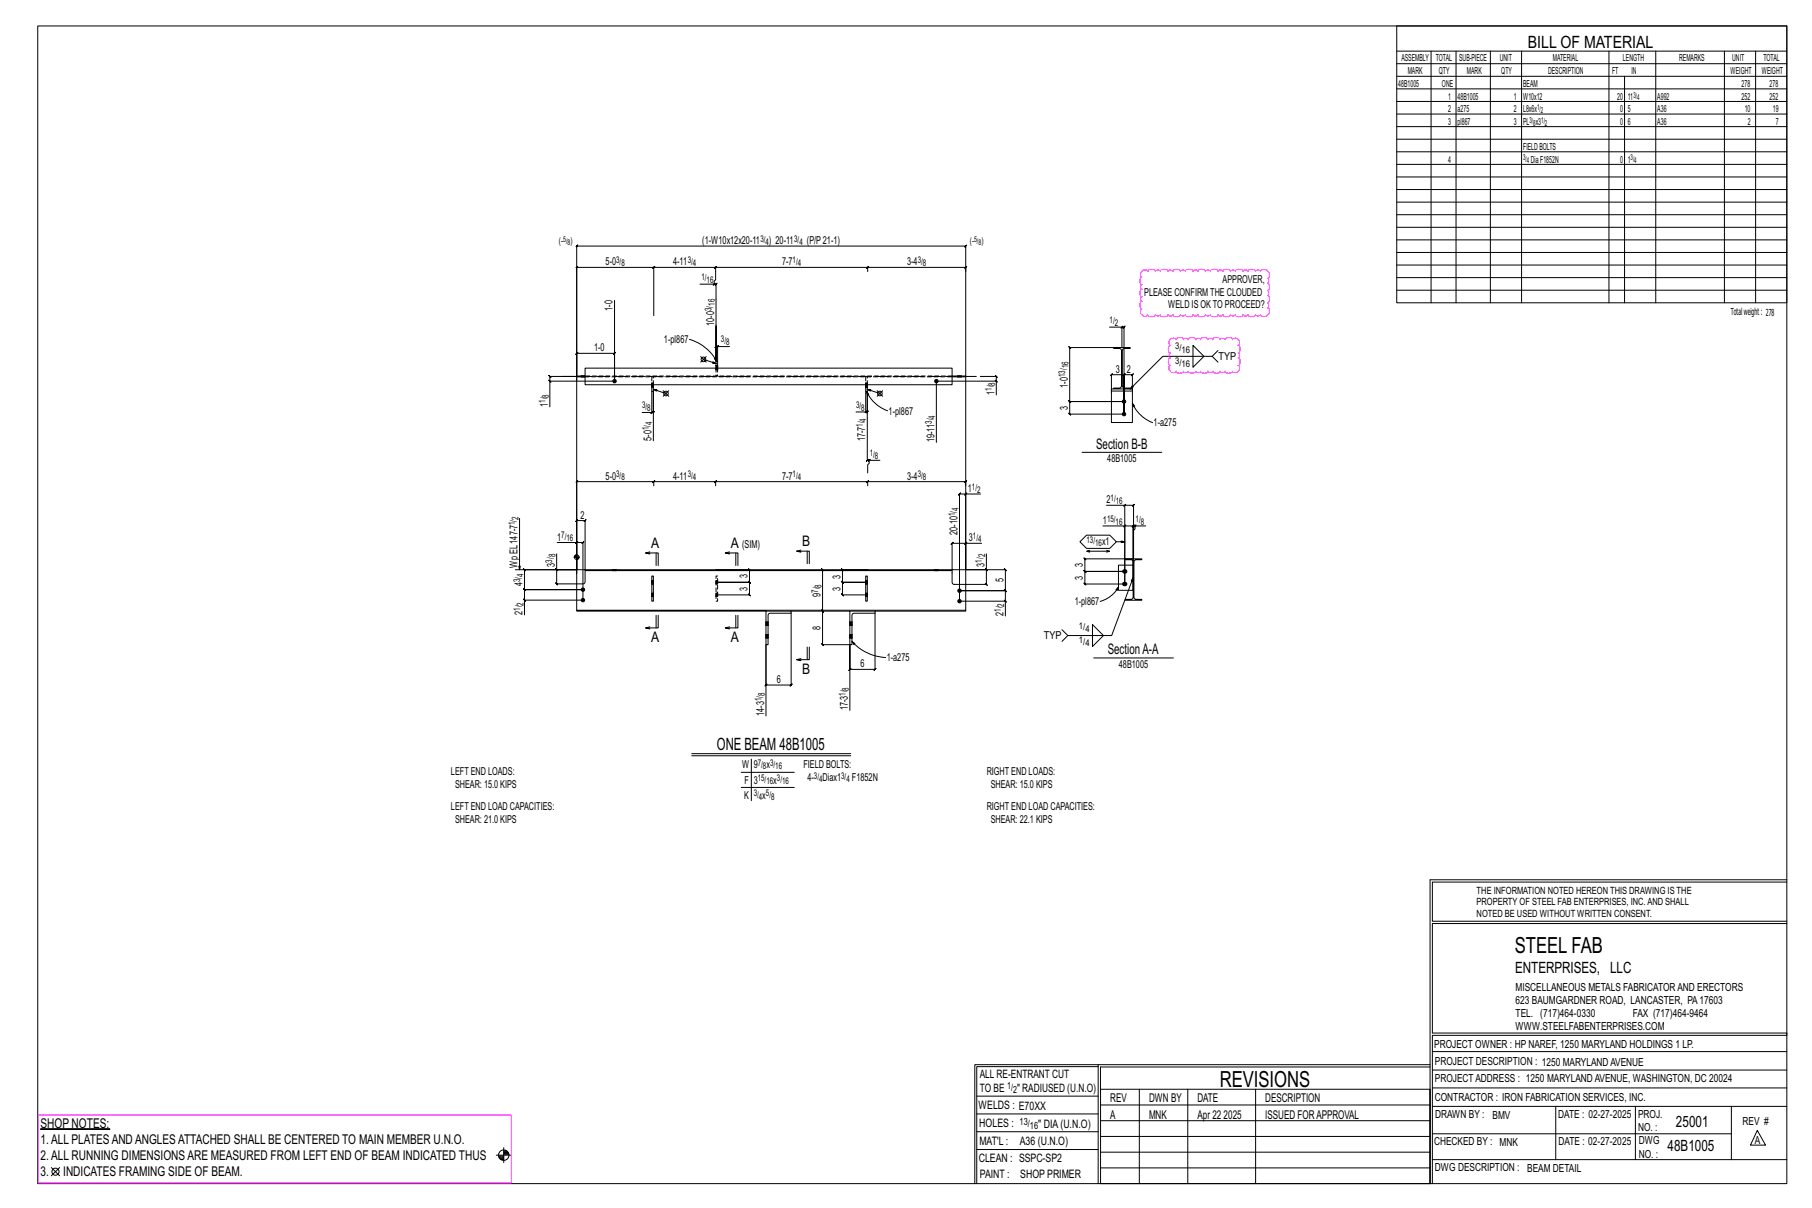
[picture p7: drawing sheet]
<svg xmlns="http://www.w3.org/2000/svg" width="914mm" height="610mm" viewBox="0 0 914 610" stroke-linecap="round" stroke-linejoin="round" font-family="sans-serif">
<g fill="#000" stroke="#000" stroke-width=".5">
<path d="M20 570h35z"/>
<circle cx="310" cy="192" r=".9"/>
<circle cx="473" cy="192" r=".9"/>
<circle cx="567" cy="209" r=".9"/>
<circle cx="567" cy="203" r=".9"/>
<circle cx="294" cy="298" r=".9"/>
<circle cx="484" cy="298" r=".9"/>
<circle cx="568" cy="288" r="1"/>
<circle cx="568" cy="295" r="1"/>
<circle cx="294" cy="303" r=".9"/>
<circle cx="484" cy="303" r=".9"/>
</g>
<g fill="none" stroke="#000" stroke-width=".5">
<path d="M19 13h883v584h-883zM705 13h197v140h-197zM705 26h197M705 32h197M705 39h197M722 26v127M735 26v127M752 26v127M768 26v127M812 26v127M820 39v114M836 26v127"/>
<path d="M870 26v127M886 26v127M705 45h197M705 51h197M705 58h197M705 64h197M705 70h197M705 77h197M705 83h197M705 89h197M705 96h197M705 102h197"/>
<path d="M705 108h197M705 115h197M330 135h31l1-1-1 1v6l-1 1v1h-7M330 134l-1 1zM361 135h77h-1l1-1v3M362 134l-1 1zM438 135h49l1-1-1 3M438 134l-1 1zM705 121h197M705 127h197M705 134h197M310 152v40v-14h1l-1 1v-1h-19h1l-1 1v-1v12h-14v-1l1 1h-1v2"/>
<path d="M330 159v-24v-1l-1 1h1h-39l1-1-1 1v57M360 144l1-1zM360 143h1v1l1-1h-1v39v-18M705 140h197M705 146h197M348 171a23 23 0 0 1 14 11M354 180l2 3M356 180l-2 3M362 175h-1l1-1-1 1v7M363 174l-1 1zM368 175h-6v7M560 165h6v10h-26h-1l1 1v-1v28l-1-1 1 1h27h-27l-1-1 1 1v6l-1-1 1 1h27v-44h1l-1 1v-1h-1"/>
<path d="M562 175h8v1h-3l-1 1v18l2 1h2h-8h3l1-1v-18l-1-1h-3zM566 165v1l1-1zM602 174l6 6-6 5zM612 180l3 3M615 177l-3 3h-25l-17 16 1-1h1l-2 1h1v1h-10M277 192l1 1zM293 190h.1M295 190h.1M295 186h185v8h-185zM295 190h-4h4M310 192h-33v13M329 193h.1"/>
<path d="M329 195h.1M329 194v4h1v-4M329 198v10h-5M330 196l6 3M330 193h.1M330 195h.1M335 197l2 3M337 197l-2 3M355 181l6 2M361 181l1 1zM361 187h.1M361 184h.1"/>
<path d="M361 186v-4h1v4M362 187h.1M362 184h.1M437 193h.1M437 195h.1M437 194v4h1v-4M437 198v10h-5M437 198l1 1zM437 198a19 19 0 0 0 11 9M438 198v13zM438 196l6 3M438 198v10v-1l-1 1h1h-1"/>
<path d="M438 193h.1M438 195h.1M443 197l2 3M445 197l-2 3M480 190h7h-7M483 190h.1M485 190h.1M495 190h8l-1-1 1 1v2M502 192l1 1zM503 199v-7h-30v31M562 196h-1v17h10v-16M571 196v-7h1l-1 1v-1h-4h1l-1 1v-1v20v-20h1l-1 1v-1h-6l-1 1 1-1v9"/>
<path d="M329 208l-1 1 1-1zM329 208h1l-1 1 1-1v-10v24M437 207l-1 1zM438 211v21l-1 1 1-1h1M571 204l2 1h-1zM571 204a18 18 0 0 0 11 9M439 232l-1 1zM444 232h-5v2l-1 1v4M546 228h40M329 244l1-1zM330 245v-2l-1 1 1-1h-39h1l-1 1v-1v47M330 243h31v1l1-1-1 2"/>
<path d="M361 243h77l-1 1 1-1v2M362 243l-1 1zM438 243h49v1l1-1-1 2M438 243l-1 1zM487 249h1l-1 1zM487 249h-3h1l-1 1v-1v21M495 249h-8v39h20v-1l1 1h-1v10l1 1-1-1h-23h23l1 1-1-1v5M558 255h10v40h-21h1l-1-1v1v-7l1 1-1-1h21h-21l1 1-1-1v-6l1 1-1-1h25M567 255l1-1zM568 255h4l1-1-1 1v27v-14l1-1v-2h5M262 262v26M281 280v8h14v-25l1-1-1 1h-4l1-1-1 1v32"/>
<path d="M281 274h10v14M291 274l1-1zM291 274h3l1-1-1 1v29h-29v7M291 280v8M328 280l-2-1h6v6M328 279h-2M331 279v6M368 280l-2-1h6v6M368 279h-2M371 279v6M404 279l-2-1h6v6M404 278h-2"/>
<path d="M407 278v6M484 270v33zM487 274h1l-1 1zM487 274h-7h1l-1 1v-1v14h18v-8M495 274h-8v21h11l-1-1 1 1v-7M545 273l3-3h12l3 3-3 4h-12zM550 278h-2M557 265h11v30M558 278h2l-2 1M560 278h-12l2 1M563 273h5M567 266l1-1z"/>
<path d="M568 265h4l-1 1 1-1v33M573 265h-1l-1 1 1-1v33M573 265l-1 1zM260 288h31M280 287l1 1zM281 288v7l-1-1 1 1h10M290 281h2M290 281h.1M290 280v1M291 280v1M291 288h-26l-1-1 1 1v10l-1-1 1 1h29h-29l-1-1 1 1v5M291 288v-164v1l1-1h-1h196v1l1-1h-1v164"/>
<path d="M291 295v13M291 281v1M292 281v1M295 288h185h-185zM295 288v6l-1 1h-3M309 287v1M309 288h.1M311 287v1M311 288h.1M329 291h1v12h-1zM361 288h17v-1l1 1h-1v6v-1l1 1h-1h-16h16v-1l1 1h-1v6l1 1-1-1h-16M415 288v-1l1 1h-1v20l1 1-1-1 1 1-1-1v17l1 1-1-1h14"/>
<path d="M437 291h1v12h-1zM438 288h-13v-1l1 1h-1v6v-1l1 1h-1h12h-12v-1l1 1h-1v6l1 1-1-1h12M472 287v1M472 288h.1M473 287v1M473 288h.1M480 288l1 7h6v13h-45v1M497 287l1 1zM564 296v2h-1zM564 296a15 15 0 0 1-9 7M568 282h8l-3 1-1 1v18h1h3v1h-8v-1h3l1-1v-18l-1-1h-3zM572 292l-11 29h-22l-3-3"/>
<path d="M572 285h-8v13h8M264 302l1 1zM328 316l-2 1M331 311v6M332 311v6h-6h2M368 316l-2 1M371 311v6M372 311v6h-6h2M387 314h.1M387 316h.1M387 308h12v1l-11 1v15h-1zM388 314h.1"/>
<path d="M388 316h.1M399 308h30v17h1v-15l12-1M399 309v37l1-1-1 1h-12v-1l-1 1h1v-21v36M429 314h.1M429 316h.1M429 308h13M430 314h.1M430 316h.1M442 309v29v-1l-1 1h1h-13v-1l-1 1h1v-13v33M484 303h23v8M487 308h-196h96M507 303l1 1z"/>
<path d="M551 315l6 6-6 5zM387 320h.1M387 322h.1M388 320h.1M388 322h.1M404 332l-2 1M407 327v6M408 327v6h-6h2M429 320h.1M429 322h.1M430 324l1 1zM430 324a25 25 0 0 0 17 8"/>
<path d="M430 320h.1M430 322h.1M539 321l-3 3M552 332h40M349 380h80M349 381h80M374 390h27M374 397h27M379 383v21M722 444v153M722 444h180M902 445h-179v20h179"/>
<path d="M902 466h-179v55h179v1h-179v75M554 537h-62v60M554 538h-61v59M722 537h-168v60M722 538h-167v13M723 540h179M723 531h179M493 553h61M555 550h167v47h-167zM555 558h167M575 550v47M599 550v47"/>
<path d="M634 550v47M723 558h179M723 549h179M785 558v27M825 558v27M874 558v27M254 579v8M493 562h61M493 571h61M555 573h167M555 566h167M723 572h151"/>
<path d="M887 570l4 8h-8zM26 589l4 4M30 589l-4 4M250 583h8M252 583h2M252 584h2M252 585h2M253 585h1M254 582h2M254 581h2M254 582h3M493 580h61"/>
<path d="M555 589h167M555 581h167M723 585h179"/>
<circle cx="336" cy="199" r="1.2"/>
<circle cx="355" cy="181" r="1.2"/>
<circle cx="444" cy="199" r="1.2"/>
<circle cx="291" cy="281" r="1.2"/>
<circle cx="28" cy="591" r="1.8"/>
<circle cx="254" cy="583" r="2.6"/>
</g>
<path d="M577 136h2v1a2.1 2.1 0 0 1 4 0 1.5 1.5 0 0 1 3 0 2.1 2.1 0 0 1 3 0 1.5 1.5 0 0 1 3 0 2.1 2.1 0 0 1 4 0 1.4 1.4 0 0 1 2 0 2.1 2.1 0 0 1 4 0 1.4 1.4 0 0 1 2 0 2.1 2.1 0 0 1 4 0 1.5 1.5 0 0 1 3 0 2.1 2.1 0 0 1 4 0 1.4 1.4 0 0 1 2 0 2.1 2.1 0 0 1 4 0 1.4 1.4 0 0 1 2 0 2.1 2.1 0 0 1 4 0 1.5 1.5 0 0 1 3 0 2.1 2.1 0 0 1 4 0 1.4 1.4 0 0 1 2 0 2.3 2.3 0 0 1 4 0l1 2-1 1v2v1l1 2-1 1v1v1v1l1 2-1 2v2a2.5 2.5 0 0 1 0 4l-2 1-2-1h-1h-1h-1l-1 1-2-1h-2h-1l-2 1-1-1h-1h-1h-1l-2 1-2-1h-1h-1h-1l-1 1-2-1h-1h-2l-2 1-1-1h-1h-1h-1l-2 1-2-1h-1h-1h-1l-1 1-2-1h-1h-2l-2 1-1-1h-2h-1l-2 1-2-1a2.1 2.1 0 0 1-3 0 2.1 2.1 0 0 1 0-3 2.1 2.1 0 0 1 0-4 1.4 1.4 0 0 1 0-2 2.1 2.1 0 0 1 0-4 1.4 1.4 0 0 1 0-2 2.1 2.1 0 0 1 0-4 2.1 2.1 0 0 1 1-4zM590 172a2.1 2.1 0 0 1 4-1 2.1 2.1 0 0 1 3 0 1.5 1.5 0 0 1 3 0 2.1 2.1 0 0 1 3 0 1.5 1.5 0 0 1 3 0 2.1 2.1 0 0 1 4 0 1.4 1.4 0 0 1 2 0 2.1 2.1 0 0 1 4 0 1.4 1.4 0 0 1 2 0 2.1 2.1 0 0 1 4 0 2 2 0 0 1 3 0 2 2 0 0 1 0 3 2.1 2.1 0 0 1 0 4 1.5 1.5 0 0 1 0 3 2.1 2.1 0 0 1 0 3 2 2 0 0 1 0 3 2 2 0 0 1-3 0 2.1 2.1 0 0 1-4 0 1.4 1.4 0 0 1-2 0 2.1 2.1 0 0 1-4 0 1.4 1.4 0 0 1-2 0 2.1 2.1 0 0 1-4 0 1.5 1.5 0 0 1-3 0 2.1 2.1 0 0 1-3 0 1.5 1.5 0 0 1-3 0 2.1 2.1 0 0 1-3 0 2 2 0 0 1-3 0 2 2 0 0 1 0-3 2.1 2.1 0 0 1 0-3 1.5 1.5 0 0 1 0-3 2.1 2.1 0 0 1 0-4h-1zM19 563h239v34h-239z" fill="none" stroke="#f0f" stroke-width=".5"/>
<g fill="none" stroke="#000" stroke-width=".5" stroke-dasharray="2 1.4">
<path d="M293 190h.1M294 190h.1M294 190h1M295 190h.1M295 190h185M329 194h1M329 193h.1M329 195h.1M329 195h1M329 190v4M330 194v-4M330 193h-1"/>
<path d="M330 193h.1M330 195l-1-1 1 1M361 187h.1M361 185l1 1-1-1M361 187h1M361 186v4h1v-4M362 184h-1M362 186h-1M362 187h.1M362 184v1M362 185l-1-1M362 185h-1"/>
<path d="M437 194h1M437 193h.1M437 195h.1M437 195h1M437 190v4M438 194v-4M438 193h-1M438 193h.1M438 195l-1-1 1 1M480 190h-185M483 190h.1M484 190h.1"/>
<path d="M484 190h1M485 190h.1M309 288h.1M309 287h.1M310 287l-1 1M310 287v1zM310 287v1M310 288h.1M311 287v1M311 287h.1M311 288h.1M329 295h1z"/>
<path d="M329 295v-1M329 294l1 1M329 294h1M329 293h1M329 300h1M329 299h1M330 294h-1h1M361 294h1zM361 294h1M361 293h1M361 300h1M361 299h1"/>
<path d="M361 291h1v12h-1zM362 294h-1M362 295h-1M437 295h1zM437 295v-1M437 294l1 1M437 294h1M437 293h1M437 300h1M437 299h1M438 294h-1h1M472 288h.1"/>
<path d="M472 287h.1M472 287v1M473 287v1zM473 287l-1 1M473 288h-1M473 287v1M473 287h.1M473 288h.1M329 301h1zM329 301h.1M329 301h1M330 301l-1-1 1 1"/>
<path d="M361 300l1 1zM362 301h-1M387 314l1 1zM387 314h1M387 314h.1M387 316h.1M387 315l1 1M387 315h1M387 316h1M388 314h-1M388 314h.1M388 315h.1"/>
<path d="M429 314l1 1zM429 314h1M429 314h.1M429 316h.1M429 315l1 1M429 315h1M429 316h1M430 314h-1M430 314h.1M430 315h.1M437 301h1zM437 301h.1"/>
<path d="M437 301h1M438 301l-1-1 1 1M387 321h1zM387 321h1M387 320h1M387 320h.1M387 322h.1M387 322h1M387 321l1 1M388 320h-1M388 320h.1M388 321h.1"/>
<path d="M429 321h1zM429 321h1M429 320h1M429 320h.1M429 322h.1M429 322h1M429 321l1 1M430 320h-1M430 320h.1M430 321h.1"/>
</g>
<path d="M283 190h212" fill="none" stroke="#000" stroke-width=".5" stroke-dasharray="6.8 1 0 1"/>
<g font-size="11.2">
<text x="764" y="481">STEEL FAB</text>
<text x="616" y="548">REVISIONS</text>
</g>
<g font-size="8.6">
<text x="771" y="24">BILL OF MATERIAL</text>
<text x="362" y="378">ONE BEAM 48B1005</text>
</g>
<g font-size="7.9">
<text x="765" y="491">ENTERPRISES, LLC</text>
<text x="846" y="569">25001</text>
<text x="842" y="581">48B1005</text>
</g>
<g font-size="7.3">
<text x="553" y="227">Section B-B</text>
<text x="405" y="276">B</text>
<text x="329" y="277">A</text>
<text x="369" y="277">A</text>
<text x="329" y="324">A</text>
<text x="369" y="324">A</text>
<text x="559" y="330">SectionA-A</text>
<text x="405" y="340">B</text>
</g>
<g font-size="6.8">
<text x="20" y="569">SHOP NOTES:</text>
<text x="20" y="577">1.ALL PLATESANDANGLESATTACHED SHALL BE CENTERED TO MAIN MEMBER U.N.O.</text>
<text x="20" y="585">2.ALL RUNNING DIMENSIONSARE MEASURED FROM LEFT END OF BEAM INDICATED THUS</text>
<text x="20" y="593">3.</text>
<text x="32" y="593">INDICATES FRAMING SIDE OF BEAM.</text>
</g>
<g font-size="6.1">
<text x="560" y="556">REV</text>
<text x="580" y="556">DWN BY</text>
<text x="604" y="556">DATE</text>
<text x="639" y="556">DESCRIPTION</text>
<text x="560" y="564">A</text>
<text x="580" y="564">MNK</text>
<text x="604" y="564">Apr 22</text>
<text x="618" y="564">2025</text>
<text x="639" y="564">ISSUED FORAPPROVAL</text>
</g>
<g font-size="5.9">
<text x="494" y="560">WELDS : E70XX</text>
<text x="494" y="569">HOLES :</text>
<text x="524" y="569">&quot; DIA(U.N.O)</text>
<text x="494" y="578">MAT'L :</text>
<text x="515" y="578">A36 (U.N.O)</text>
<text x="494" y="586">CLEAN : SSPC-SP2</text>
<text x="495" y="595">PAINT :</text>
<text x="515" y="595">SHOP PRIMER</text>
</g>
<g font-size="5.8">
<text x="494" y="544">ALL RE-ENTRANT CUT</text>
<text x="494" y="551">TO BE</text>
<text x="513" y="551">&quot; RADIUSED (U.N.O)</text>
</g>
<g font-size="5.6">
<text x="765" y="500">MISCELLANEOUS METALS FABRICATORAND ERECTORS</text>
<text x="765" y="507">623 BAUMGARDNER ROAD, LANCASTER, PA17603</text>
<text x="765" y="513">TEL. (717)464-0330</text>
<text x="824" y="513">FAX (717)464-9464</text>
<text x="765" y="520">WWW.STEELFABENTERPRISES.COM</text>
<text x="724" y="529">PROJECT OWNER : HP NAREF, 1250 MARYLAND HOLDINGS 1 LP.</text>
<text x="724" y="538">PROJECT DESCRIPTION : 1250 MARYLANDAVENUE</text>
<text x="724" y="546">PROJECTADDRESS : 1250 MARYLANDAVENUE, WASHINGTON, DC 20024</text>
<text x="724" y="556">CONTRACTOR : IRON FABRICATION SERVICES, INC.</text>
<text x="724" y="564">DRAWN BY :</text>
<text x="753" y="564">BMV</text>
<text x="786" y="564">DATE : 02-27-2025</text>
<text x="827" y="564">PROJ.</text>
<text x="879" y="568">REV #</text>
<text x="827" y="571">NO. :</text>
<text x="724" y="578">CHECKED BY : MNK</text>
<text x="787" y="578">DATE : 02-27-2025</text>
<text x="827" y="578">DWG</text>
<text x="886" y="578">A</text>
<text x="827" y="584">NO. :</text>
<text x="724" y="591">DWG DESCRIPTION : BEAM DETAIL</text>
</g>
<g font-size="5.5">
<text x="354" y="123">(1-W10x12x20-11</text>
<text x="388" y="123">) 20-11</text>
<text x="407" y="123">(P/P21-1)</text>
<text x="306" y="134">5-0</text>
<text x="340" y="134">4-11</text>
<text x="395" y="134">7-7</text>
<text x="458" y="134">3-4</text>
<text x="617" y="143">APPROVER,</text>
<text x="577" y="149">PLEASE CONFIRMTHE CLOUDED</text>
<text x="590" y="156">WELD IS OKTO PROCEED?</text>
<text x="309" y="157" transform="rotate(-90 309 157)">1-0</text>
<text x="360" y="164" transform="rotate(-90 360 164)">10-0</text>
<text x="335" y="173">1-pl867</text>
<text x="300" y="177">1-0</text>
<text x="615" y="182">TYP</text>
<text x="563" y="188">3</text>
<text x="569" y="188">2</text>
<text x="539" y="196" transform="rotate(-90 539 196)">1-0</text>
<text x="502" y="199" transform="rotate(-90 502 199)">1</text>
<text x="276" y="205" transform="rotate(-90 276 205)">1</text>
<text x="448" y="209">1-pl867</text>
<text x="539" y="207" transform="rotate(-90 539 207)">3</text>
<text x="582" y="215">1-a275</text>
<text x="329" y="222" transform="rotate(-90 329 222)">5-0</text>
<text x="437" y="223" transform="rotate(-90 437 223)">17-7</text>
<text x="472" y="223" transform="rotate(-90 472 223)">19-11</text>
<text x="559" y="233">48B1005</text>
<text x="306" y="242">5-0</text>
<text x="340" y="242">4-11</text>
<text x="395" y="242">7-7</text>
<text x="458" y="242">3-4</text>
<text x="488" y="248">1</text>
<text x="558" y="254">2</text>
<text x="293" y="262">2</text>
<text x="483" y="270" transform="rotate(-90 483 270)">20-10</text>
<text x="557" y="264">1</text>
<text x="281" y="273">1</text>
<text x="489" y="273">3</text>
<text x="556" y="275">x1</text>
<text x="375" y="276">(SIM)</text>
<text x="261" y="286" transform="rotate(-90 261 286)">Wp EL147-7</text>
<text x="280" y="286" transform="rotate(-90 280 286)">3</text>
<text x="497" y="286" transform="rotate(-90 497 286)">3</text>
<text x="546" y="286" transform="rotate(-90 546 286)">3</text>
<text x="377" y="292" transform="rotate(-90 377 292)">3</text>
<text x="424" y="292" transform="rotate(-90 424 292)">3</text>
<text x="506" y="294" transform="rotate(-90 506 294)">5</text>
<text x="546" y="293" transform="rotate(-90 546 293)">3</text>
<text x="264" y="296" transform="rotate(-90 264 296)">4</text>
<text x="377" y="298" transform="rotate(-90 377 298)">3</text>
<text x="424" y="298" transform="rotate(-90 424 298)">3</text>
<text x="414" y="301" transform="rotate(-90 414 301)">9</text>
<text x="542" y="305">1-pl867</text>
<text x="264" y="310" transform="rotate(-90 264 310)">2</text>
<text x="506" y="311" transform="rotate(-90 506 311)">2</text>
<text x="414" y="318" transform="rotate(-90 414 318)">8</text>
<text x="527" y="322">TYP</text>
<text x="447" y="334">1-a275</text>
<text x="434" y="337">6</text>
<text x="565" y="337">48B1005</text>
<text x="392" y="345">6</text>
<text x="428" y="358" transform="rotate(-90 428 358)">17-3</text>
<text x="386" y="361" transform="rotate(-90 386 361)">14-3</text>
<text x="374" y="388">W</text>
<text x="380" y="388">9</text>
<text x="387" y="388">x</text>
<text x="405" y="388">FIELD BOLTS:</text>
<text x="228" y="391">LEFT END LOADS:</text>
<text x="376" y="395">F</text>
<text x="380" y="395">3</text>
<text x="390" y="395">x</text>
<text x="407" y="394">4-</text>
<text x="415" y="394">Diax1</text>
<text x="430" y="394">F1852N</text>
<text x="498" y="391">RIGHT END LOADS:</text>
<text x="230" y="398">SHEAR: 15.0 KIPS</text>
<text x="500" y="398">SHEAR: 15.0 KIPS</text>
<text x="376" y="403">K</text>
<text x="385" y="403">x</text>
<text x="228" y="409">LEFT END LOAD CAPACITIES:</text>
<text x="498" y="409">RIGHT END LOAD CAPACITIES:</text>
<text x="230" y="415">SHEAR: 21.0 KIPS</text>
<text x="500" y="415">SHEAR: 22.1 KIPS</text>
</g>
<g font-size="5">
<text x="745" y="451">THE INFORMATION NOTED HEREON THIS DRAWING IS THE</text>
<text x="745" y="457">PROPERTY OF STEEL FAB ENTERPRISES, INC.AND SHALL</text>
<text x="745" y="463">NOTED BE USED WITHOUT WRITTEN CONSENT.</text>
<text x="508" y="550">1/</text>
<text x="511" y="551">2</text>
<text x="515" y="568">13/</text>
<text x="520" y="570">16</text>
</g>
<g font-size="4.9">
<text x="707" y="31">ASSEMBLY</text>
<text x="725" y="31">TOTAL</text>
<text x="736" y="31">SUB-PIECE</text>
<text x="757" y="31">UNIT</text>
<text x="784" y="31">MATERIAL</text>
<text x="819" y="31">LENGTH</text>
<text x="847" y="31">REMARKS</text>
<text x="874" y="31">UNIT</text>
<text x="890" y="31">TOTAL</text>
<text x="710" y="37">MARK</text>
<text x="726" y="37">QTY</text>
<text x="740" y="37">MARK</text>
<text x="758" y="37">QTY</text>
<text x="781" y="37">DESCRIPTION</text>
<text x="814" y="37">FT</text>
<text x="823" y="37">IN</text>
<text x="873" y="37">WEIGHT</text>
<text x="889" y="37">WEIGHT</text>
<text x="706" y="44">48B1005</text>
<text x="728" y="44">ONE</text>
<text x="769" y="44">BEAM</text>
<text x="879" y="44">278</text>
<text x="893" y="44">278</text>
<text x="731" y="50">1</text>
<text x="736" y="50">48B1005</text>
<text x="764" y="50">1</text>
<text x="769" y="50">W10x12</text>
<text x="816" y="50">20</text>
<text x="821" y="50">11</text>
<text x="836" y="50">A992</text>
<text x="879" y="50">252</text>
<text x="893" y="50">252</text>
<text x="731" y="57">2</text>
<text x="736" y="57">a275</text>
<text x="764" y="57">2</text>
<text x="769" y="57">L8x6x</text>
<text x="818" y="57">0</text>
<text x="821" y="57">5</text>
<text x="836" y="57">A36</text>
<text x="880" y="57">10</text>
<text x="895" y="57">19</text>
<text x="731" y="63">3</text>
<text x="736" y="63">pl867</text>
<text x="764" y="63">3</text>
<text x="769" y="63">PL x3</text>
<text x="818" y="63">0</text>
<text x="821" y="63">6</text>
<text x="836" y="63">A36</text>
<text x="882" y="63">2</text>
<text x="896" y="63">7</text>
<text x="769" y="76">FIELDBOLTS</text>
<text x="731" y="82">4</text>
<text x="772" y="82">DiaF1852N</text>
<text x="818" y="82">0</text>
<text x="821" y="82">1</text>
<text x="873" y="159">Totalweight : 278</text>
</g>
<g font-size="4.7">
<text x="282" y="123">(-</text>
<text x="288" y="123">)</text>
<text x="384" y="122">3/</text>
<text x="386" y="124">4</text>
<text x="401" y="122">3/</text>
<text x="403" y="124">4</text>
<text x="489" y="123">(-</text>
<text x="495" y="123">)</text>
<text x="311" y="133">3/</text>
<text x="314" y="134">8</text>
<text x="347" y="133">3/</text>
<text x="350" y="134">4</text>
<text x="400" y="133">1/</text>
<text x="403" y="134">4</text>
<text x="463" y="133">3/</text>
<text x="466" y="134">8</text>
<text x="354" y="141">1/</text>
<text x="357" y="143">16</text>
<text x="361" y="154" transform="rotate(-90 361 154)">16</text>
<text x="359" y="157" transform="rotate(-90 359 157)">3/</text>
<text x="560" y="163">1/</text>
<text x="563" y="164">2</text>
<text x="364" y="173">3/</text>
<text x="366" y="174">8</text>
<text x="593" y="176">3/</text>
<text x="596" y="178">16</text>
<text x="539" y="186" transform="rotate(-90 539 186)">16</text>
<text x="593" y="184">3/</text>
<text x="596" y="185">16</text>
<text x="538" y="190" transform="rotate(-90 538 190)">13/</text>
<text x="501" y="197" transform="rotate(-90 501 197)">1/</text>
<text x="502" y="195" transform="rotate(-90 502 195)">8</text>
<text x="275" y="203" transform="rotate(-90 275 203)">1/</text>
<text x="277" y="201" transform="rotate(-90 277 201)">8</text>
<text x="324" y="206">3/</text>
<text x="327" y="208">8</text>
<text x="432" y="206">3/</text>
<text x="435" y="207">8</text>
<text x="329" y="215" transform="rotate(-90 329 215)">4</text>
<text x="435" y="215" transform="rotate(-90 435 215)">1/</text>
<text x="437" y="213" transform="rotate(-90 437 213)">4</text>
<text x="470" y="214" transform="rotate(-90 470 214)">3/</text>
<text x="472" y="211" transform="rotate(-90 472 211)">4</text>
<text x="327" y="217" transform="rotate(-90 327 217)">1/</text>
<text x="439" y="230">1/</text>
<text x="442" y="232">8</text>
<text x="311" y="241">3/</text>
<text x="314" y="242">8</text>
<text x="347" y="241">3/</text>
<text x="350" y="242">4</text>
<text x="400" y="241">1/</text>
<text x="403" y="242">4</text>
<text x="463" y="241">3/</text>
<text x="466" y="242">8</text>
<text x="490" y="247">1/</text>
<text x="493" y="249">2</text>
<text x="484" y="258" transform="rotate(-90 484 258)">4</text>
<text x="560" y="253">1/</text>
<text x="563" y="254">16</text>
<text x="262" y="262" transform="rotate(-90 262 262)">2</text>
<text x="482" y="260" transform="rotate(-90 482 260)">1/</text>
<text x="559" y="263">15/</text>
<text x="573" y="263">1/</text>
<text x="260" y="265" transform="rotate(-90 260 265)">1/</text>
<text x="563" y="265">16</text>
<text x="576" y="265">8</text>
<text x="283" y="272">7/</text>
<text x="286" y="273">16</text>
<text x="491" y="272">1/</text>
<text x="494" y="274">4</text>
<text x="548" y="274">13/</text>
<text x="553" y="276">16</text>
<text x="280" y="281" transform="rotate(-90 280 281)">8</text>
<text x="497" y="281" transform="rotate(-90 497 281)">2</text>
<text x="279" y="284" transform="rotate(-90 279 284)">3/</text>
<text x="496" y="284" transform="rotate(-90 496 284)">1/</text>
<text x="262" y="294" transform="rotate(-90 262 294)">3/</text>
<text x="264" y="291" transform="rotate(-90 264 291)">4</text>
<text x="413" y="299" transform="rotate(-90 413 299)">7/</text>
<text x="415" y="296" transform="rotate(-90 415 296)">8</text>
<text x="264" y="306" transform="rotate(-90 264 306)">2</text>
<text x="262" y="308" transform="rotate(-90 262 308)">1/</text>
<text x="505" y="309" transform="rotate(-90 505 309)">1/</text>
<text x="507" y="306" transform="rotate(-90 507 306)">2</text>
<text x="544" y="317">1/</text>
<text x="548" y="319">4</text>
<text x="544" y="325">1/</text>
<text x="548" y="326">4</text>
<text x="384" y="354" transform="rotate(-90 384 354)">1/</text>
<text x="386" y="351" transform="rotate(-90 386 351)">8</text>
<text x="427" y="351" transform="rotate(-90 427 351)">1/</text>
<text x="428" y="348" transform="rotate(-90 428 348)">8</text>
<text x="382" y="387">7/</text>
<text x="385" y="388">8</text>
<text x="389" y="387">3/</text>
<text x="391" y="388">16</text>
<text x="382" y="394">15/</text>
<text x="387" y="396">16</text>
<text x="392" y="394">3/</text>
<text x="395" y="396">16</text>
<text x="411" y="393">3/</text>
<text x="413" y="395">4</text>
<text x="425" y="393">3/</text>
<text x="427" y="395">4</text>
<text x="380" y="402">3/</text>
<text x="387" y="402">5/</text>
<text x="383" y="403">4</text>
<text x="389" y="403">8</text>
</g>
<g font-size="4.2">
<text x="824" y="49">3/</text>
<text x="826" y="51">4</text>
<text x="776" y="56">1/</text>
<text x="778" y="57">2</text>
<text x="772" y="62">3/</text>
<text x="774" y="63">8</text>
<text x="778" y="62">1/</text>
<text x="780" y="63">2</text>
<text x="769" y="81">3/</text>
<text x="770" y="82">4</text>
<text x="823" y="81">3/</text>
<text x="825" y="82">4</text>
</g>
<g font-size="4">
<text x="284" y="122">5/</text>
<text x="286" y="124">8</text>
<text x="492" y="122">5/</text>
<text x="494" y="124">8</text>
</g>
</svg>
